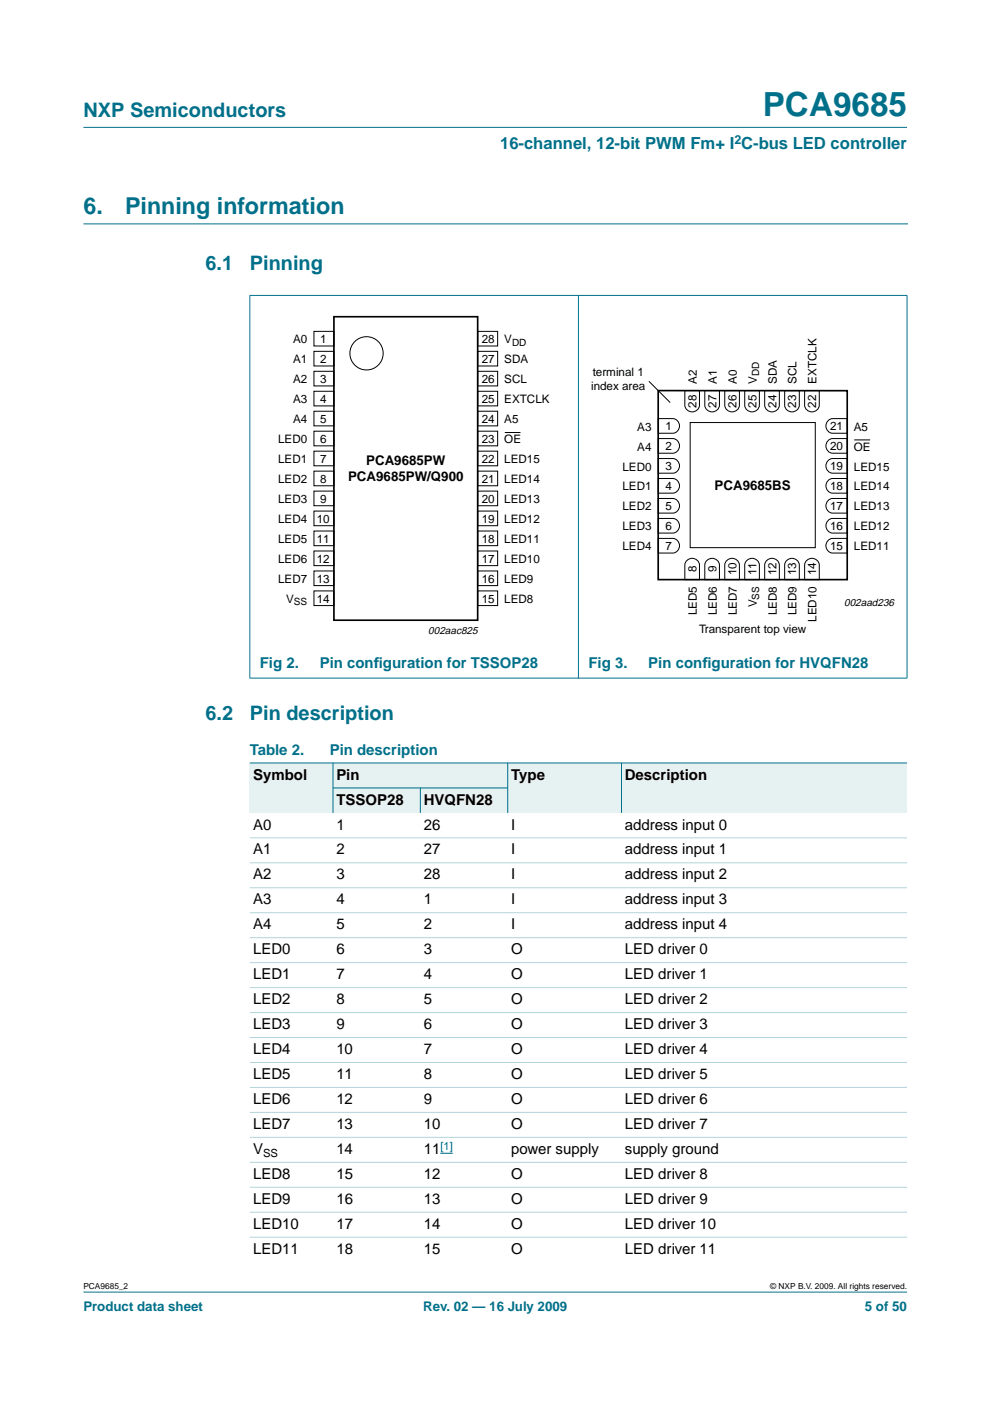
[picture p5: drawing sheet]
<svg xmlns="http://www.w3.org/2000/svg" width="210mm" height="297mm" viewBox="0 0 210 297" stroke-linecap="round" stroke-linejoin="round" font-family="sans-serif">
<g fill="#00708a" stroke="#00708a" stroke-width=".21">
<path d="M17.7 273.9h174.6z"/>
<path d="M17.7 27h174.6z"/>
<path d="M53 62.7v81z"/>
<path d="M122.6 62.6v81.2z"/>
<path d="M192.3 62.7v81z"/>
<path d="M52.9 62.6h139.5z"/>
<path d="M52.9 143.8h139.5z"/>
</g>
<path d="M17.7 47.5h174.7" fill="none" stroke="#00708a" stroke-width=".21"/>
<g fill="none" stroke="#000" stroke-width=".21">
<path d="M66.6 70.3h4.2v3.1h-4.2zM66.6 74.5h4.2v3.1h-4.2zM66.6 78.7h4.2v3.1h-4.2zM101.3 78.7h4.2v3.1h-4.2zM101.3 70.3h4.2v3.1h-4.2zM101.3 74.5h4.2v3.1h-4.2zM66.6 83h4.2v3.1h-4.2zM66.6 87.2h4.2v3.1h-4.2zM66.6 91.4h4.2v3.1h-4.2zM66.6 95.7h4.2v3.1h-4.2zM66.6 99.9h4.2v3.1h-4.2zM101.3 95.7h4.2v3.1h-4.2z"/>
<path d="M101.3 99.9h4.2v3.1h-4.2zM101.3 87.2h4.2v3.1h-4.2zM101.3 91.4h4.2v3.1h-4.2zM101.3 83h4.2v3.1h-4.2zM107 91.7h3.4M137.6 80.8l4.5 4.6M139.6 97.2h3.1a1.56 1.56 0 0 1 1.4 1.6 1.56 1.56 0 0 1-1.4 1.5h-3.1zM139.6 93h3.1a1.56 1.56 0 0 1 1.4 1.5 1.56 1.56 0 0 1-1.4 1.6h-3.1zM139.6 88.8h3.1a1.56 1.56 0 0 1 1.4 1.5 1.56 1.56 0 0 1-1.4 1.6h-3.1zM145.2 82.8h3.1v3.1a1.56 1.56 0 0 1-1.5 1.4 1.56 1.56 0 0 1-1.6-1.4zM146.3 89.6h26.6v26.5h-26.6zM149.4 82.8h3.1v3.1a1.56 1.56 0 0 1-1.5 1.4 1.56 1.56 0 0 1-1.6-1.4z"/>
<path d="M153.7 82.8h3.1v3.1a1.56 1.56 0 0 1-1.6 1.4 1.56 1.56 0 0 1-1.5-1.4zM157.9 82.8h3.1v3.1a1.56 1.56 0 0 1-1.5 1.4 1.56 1.56 0 0 1-1.6-1.4zM162.1 82.8h3.1v3.1a1.56 1.56 0 0 1-1.5 1.4 1.56 1.56 0 0 1-1.6-1.4zM166.4 82.8h3.1v3.1a1.56 1.56 0 0 1-1.6 1.4 1.56 1.56 0 0 1-1.5-1.4zM170.6 82.8h3.1v3.1a1.56 1.56 0 0 1-1.5 1.4 1.56 1.56 0 0 1-1.6-1.4zM175.7 97.5l.8-.3h3.1v3.1h-3.1a1.57 1.57 0 0 1-1.3-1.1 1.57 1.57 0 0 1 .5-1.7zM175.7 93.3l.8-.3h3.1v3.1h-3.1a1.57 1.57 0 0 1-1.3-1.1 1.57 1.57 0 0 1 .5-1.7zM175.7 89.1l.8-.3h3.1v3.1h-3.1a1.57 1.57 0 0 1-1.3-1.2 1.57 1.57 0 0 1 .5-1.6zM181.1 93.3h3.4M66.6 104.1h4.2v3.1h-4.2zM66.6 108.4h4.2v3.1h-4.2zM66.6 112.6h4.2v3.1h-4.2z"/>
<path d="M66.6 116.8h4.2v3.1h-4.2zM101.3 112.6h4.2v3.1h-4.2zM101.3 116.8h4.2v3.1h-4.2zM101.3 104.1h4.2v3.1h-4.2zM101.3 108.4h4.2v3.1h-4.2zM139.6 114.2h3.1a1.56 1.56 0 0 1 1.4 1.5 1.56 1.56 0 0 1-1.4 1.6h-3.1zM139.6 109.9h3.1a1.56 1.56 0 0 1 1.4 1.6 1.56 1.56 0 0 1-1.4 1.5h-3.1zM139.6 105.7h3.1a1.56 1.56 0 0 1 1.4 1.5 1.56 1.56 0 0 1-1.4 1.6h-3.1zM139.6 101.5h3.1a1.56 1.56 0 0 1 1.4 1.5 1.56 1.56 0 0 1-1.4 1.6h-3.1zM145.5 119a1.57 1.57 0 0 1 1.7-.6 1.57 1.57 0 0 1 1.1 1.4v3.1h-3.1v-3.1zM149.8 119a1.57 1.57 0 0 1 1.6-.6 1.57 1.57 0 0 1 1.1 1.4v3.1h-3.1v-3.1zM154 119a1.57 1.57 0 0 1 1.7-.6 1.57 1.57 0 0 1 1.1 1.4v3.1h-3.1v-3.1z"/>
<path d="M158.2 119a1.57 1.57 0 0 1 1.7-.6 1.57 1.57 0 0 1 1.1 1.4v3.1h-3.1v-3.1zM162.5 119a1.57 1.57 0 0 1 1.6-.6 1.57 1.57 0 0 1 1.1 1.4v3.1h-3.1v-3.1zM166.7 119a1.57 1.57 0 0 1 1.7-.6 1.57 1.57 0 0 1 1.1 1.4v3.1h-3.1v-3.1zM170.9 119a1.57 1.57 0 0 1 1.7-.6 1.57 1.57 0 0 1 1.1 1.4v3.1h-3.1v-3.1zM175.7 114.5l.8-.3h3.1v3.1h-3.1a1.57 1.57 0 0 1-1.3-1.2 1.57 1.57 0 0 1 .5-1.6zM175.7 110.2l.8-.3h3.1v3.1h-3.1a1.57 1.57 0 0 1-1.3-1.1 1.57 1.57 0 0 1 .5-1.7zM175.7 106l.8-.3h3.1v3.1h-3.1a1.57 1.57 0 0 1-1.3-1.1 1.57 1.57 0 0 1 .5-1.7zM175.7 101.8l.8-.3h3.1v3.1h-3.1a1.57 1.57 0 0 1-1.3-1.2 1.57 1.57 0 0 1 .5-1.6zM66.6 121.1h4.2v3.1h-4.2zM66.6 125.3h4.2v3.1h-4.2zM101.3 121.1h4.2v3.1h-4.2zM101.3 125.3h4.2v3.1h-4.2z"/>
<circle cx="77.7" cy="74.9" r="3.5"/>
</g>
<path d="M70.8 67.2h30.5v64.3h-30.5zM139.6 82.8h40v40.1h-40z" fill="none" stroke="#000" stroke-width=".35"/>
<g fill="#e6f2f2">
<path d="M53 161.8h17.6v10.5h-17.6z" fill-rule="evenodd"/>
<path d="M70.6 161.8h37v5.3h-37z" fill-rule="evenodd"/>
<path d="M107.6 161.8h24.2v10.5h-24.2z" fill-rule="evenodd"/>
<path d="M131.8 161.8h60.5v10.5h-60.5z" fill-rule="evenodd"/>
<path d="M70.6 167.1h18.5v5.2h-18.5z" fill-rule="evenodd"/>
<path d="M89.1 167.1h18.5v5.2h-18.5z" fill-rule="evenodd"/>
</g>
<path d="M93.4 244.5h2.6" fill="none" stroke="#00f" stroke-width=".21"/>
<g fill="#00708a" stroke="#00708a" stroke-width=".21">
<path d="M70.6 161.7v10.6z"/>
<path d="M89.1 167v5.3z"/>
<path d="M107.6 161.7v10.6z"/>
<path d="M131.8 161.7v10.6z"/>
<path d="M53 161.8h139.3z"/>
<path d="M70.6 167.1h37.1z"/>
</g>
<g fill="#b3d4db" stroke="#b3d4db" stroke-width=".21">
<path d="M53 177.6h139.3z"/>
<path d="M53 182.9h139.3z"/>
<path d="M53 188.2h139.3z"/>
<path d="M53 193.5h139.3z"/>
<path d="M53 198.8h139.3z"/>
<path d="M53 204.1h139.3z"/>
<path d="M53 209.4h139.3z"/>
<path d="M53 214.7h139.3z"/>
<path d="M53 220h139.3z"/>
<path d="M53 225.3h139.3z"/>
<path d="M53 230.6h139.3z"/>
<path d="M53 235.8h139.3z"/>
<path d="M53 241.1h139.3z"/>
<path d="M53 246.4h139.3z"/>
<path d="M53 251.7h139.3z"/>
<path d="M53 257h139.3z"/>
<path d="M53 262.3h139.3z"/>
</g>
<text font-size="7.1" fill="#00708a" x="161.7" y="24.7">PCA9685</text>
<g font-size="4.9" fill="#00708a">
<text x="17.7" y="45.5">6.</text>
<text x="26.5" y="45.5">Pinning information</text>
</g>
<g font-size="4.2" fill="#00708a">
<text x="17.7" y="24.9">NXP Semiconductors</text>
<text x="43.6" y="57.3">6.1</text>
<text x="53" y="57.3">Pinning</text>
<text x="43.6" y="152.6">6.2</text>
<text x="53" y="152.6">Pin description</text>
</g>
<text font-size="3.5" fill="#00708a" x="106" y="31.6">16-channel, 12-bit PWM Fm+ I C-bus LED controller</text>
<g font-size="3.2" fill="#00708a">
<text x="55.1" y="141.7">Fig 2.</text>
<text x="67.8" y="141.7">Pin conf</text>
<text x="79.3" y="141.7">iguration for TSSOP28</text>
<text x="124.8" y="141.7">Fig 3.</text>
<text x="137.5" y="141.7">Pin conf</text>
<text x="148.9" y="141.7">iguration for HVQFN28</text>
<text x="53" y="160">Table 2.</text>
<text x="69.9" y="160">Pin description</text>
</g>
<g font-size="3.2">
<text x="53.7" y="165.3">Symbol</text>
<text x="71.3" y="165.3">Pin</text>
<text x="108.4" y="165.3">Type</text>
<text x="132.5" y="165.3">Description</text>
<text x="71.3" y="170.6">TSSOP28</text>
<text x="89.8" y="170.6">HVQFN28</text>
<text x="53.7" y="175.9">A0</text>
<text x="71.3" y="175.9">1</text>
<text x="89.8" y="175.9">26</text>
<text x="108.4" y="175.9">I</text>
<text x="132.5" y="175.9">address input 0</text>
<text x="53.7" y="181.2">A1</text>
<text x="71.3" y="181.2">2</text>
<text x="89.8" y="181.2">27</text>
<text x="108.4" y="181.2">I</text>
<text x="132.5" y="181.2">address input 1</text>
<text x="53.7" y="186.5">A2</text>
<text x="53.7" y="191.8">A3</text>
<text x="71.3" y="186.5">3</text>
<text x="71.3" y="191.8">4</text>
<text x="89.8" y="186.5">28</text>
<text x="89.8" y="191.8">1</text>
<text x="108.4" y="186.5">I</text>
<text x="108.4" y="191.8">I</text>
<text x="132.5" y="186.5">address input 2</text>
<text x="132.5" y="191.8">address input 3</text>
<text x="53.7" y="197">A4</text>
<text x="71.3" y="197">5</text>
<text x="89.8" y="197">2</text>
<text x="108.4" y="197">I</text>
<text x="132.5" y="197">address input 4</text>
<text x="53.7" y="202.3">LED0</text>
<text x="71.3" y="202.3">6</text>
<text x="89.8" y="202.3">3</text>
<text x="108.4" y="202.3">O</text>
<text x="132.5" y="202.3">LED driver 0</text>
<text x="53.7" y="207.6">LED1</text>
<text x="71.3" y="207.6">7</text>
<text x="89.8" y="207.6">4</text>
<text x="108.4" y="207.6">O</text>
<text x="132.5" y="207.6">LED driver 1</text>
<text x="53.7" y="212.9">LED2</text>
<text x="71.3" y="212.9">8</text>
<text x="89.8" y="212.9">5</text>
<text x="108.4" y="212.9">O</text>
<text x="132.5" y="212.9">LED driver 2</text>
<text x="53.7" y="218.2">LED3</text>
<text x="71.3" y="218.2">9</text>
<text x="89.8" y="218.2">6</text>
<text x="108.4" y="218.2">O</text>
<text x="132.5" y="218.2">LED driver 3</text>
<text x="53.7" y="223.5">LED4</text>
<text x="71.3" y="223.5">10</text>
<text x="89.8" y="223.5">7</text>
<text x="108.4" y="223.5">O</text>
<text x="132.5" y="223.5">LED driver 4</text>
<text x="53.7" y="228.8">LED5</text>
<text x="71.3" y="228.8">11</text>
<text x="89.8" y="228.8">8</text>
<text x="108.4" y="228.8">O</text>
<text x="132.5" y="228.8">LED driver 5</text>
<text x="53.7" y="234.1">LED6</text>
<text x="53.7" y="239.4">LED7</text>
<text x="71.3" y="234.1">12</text>
<text x="71.3" y="239.4">13</text>
<text x="89.8" y="234.1">9</text>
<text x="89.8" y="239.4">10</text>
<text x="108.4" y="234.1">O</text>
<text x="108.4" y="239.4">O</text>
<text x="132.5" y="234.1">LED driver 6</text>
<text x="132.5" y="239.4">LED driver 7</text>
<text x="53.7" y="244.7">V</text>
<text x="71.3" y="244.7">14</text>
<text x="89.8" y="244.7">11</text>
<text x="108.4" y="244.7">power supply</text>
<text x="132.5" y="244.7">supply ground</text>
<text x="53.7" y="250">LED8</text>
<text x="71.3" y="250">15</text>
<text x="89.8" y="250">12</text>
<text x="108.4" y="250">O</text>
<text x="132.5" y="250">LED driver 8</text>
<text x="53.7" y="255.3">LED9</text>
<text x="71.3" y="255.3">16</text>
<text x="89.8" y="255.3">13</text>
<text x="108.4" y="255.3">O</text>
<text x="132.5" y="255.3">LED driver 9</text>
<text x="53.7" y="260.5">LED10</text>
<text x="71.3" y="260.5">17</text>
<text x="89.8" y="260.5">14</text>
<text x="108.4" y="260.5">O</text>
<text x="132.5" y="260.5">LED driver 10</text>
<text x="53.7" y="265.8">LED11</text>
<text x="71.3" y="265.8">18</text>
<text x="89.8" y="265.8">15</text>
<text x="108.4" y="265.8">O</text>
<text x="132.5" y="265.8">LED driver 11</text>
</g>
<g font-size="2.8">
<text x="77.6" y="98.7">PCA9685PW</text>
<text x="73.8" y="102">PCA9685PW/Q900</text>
<text x="151.5" y="104">PCA9685BS</text>
</g>
<g font-size="2.8" fill="#00708a">
<text x="17.7" y="278">Product data sheet</text>
<text x="89.7" y="278">Rev. 02 — 16 July 2009</text>
<text x="183.4" y="278">5 of 50</text>
</g>
<text font-size="2.6" fill="#00708a" x="155.7" y="30.5">2</text>
<g font-size="2.5">
<text x="62.1" y="72.8">A0</text>
<text x="62.1" y="77">A1</text>
<text x="67.9" y="72.7">1</text>
<text x="67.9" y="77">2</text>
<text x="102.2" y="72.7">28</text>
<text x="102.2" y="77">27</text>
<text x="106.9" y="72.8">V</text>
<text x="106.9" y="77">SDA</text>
<text x="62.1" y="81.3">A2</text>
<text x="67.9" y="81.2">3</text>
<text x="102.2" y="81.2">26</text>
<text x="106.9" y="81.3">SCL</text>
<text x="125.3" y="82.7">index area</text>
<text x="125.7" y="79.7">terminal 1</text>
<text x="147.7" y="81.4" transform="rotate(-90 147.7 81.4)">A2</text>
<text x="152" y="81.4" transform="rotate(-90 152 81.4)">A1</text>
<text x="156.2" y="81.4" transform="rotate(-90 156.2 81.4)">A0</text>
<text x="160.4" y="81.4" transform="rotate(-90 160.4 81.4)">V</text>
<text x="164.7" y="81.4" transform="rotate(-90 164.7 81.4)">SDA</text>
<text x="168.9" y="81.4" transform="rotate(-90 168.9 81.4)">SCL</text>
<text x="173.1" y="81.4" transform="rotate(-90 173.1 81.4)">EXTCLK</text>
<text x="62.1" y="85.5">A3</text>
<text x="62.1" y="89.7">A4</text>
<text x="67.9" y="85.4">4</text>
<text x="67.9" y="89.7">5</text>
<text x="102.2" y="89.7">24</text>
<text x="102.2" y="85.4">25</text>
<text x="106.9" y="85.5">EXTCLK</text>
<text x="106.9" y="89.7">A5</text>
<text x="147.7" y="86.4" transform="rotate(-90 147.7 86.4)">28</text>
<text x="151.9" y="86.4" transform="rotate(-90 151.9 86.4)">27</text>
<text x="156.1" y="86.4" transform="rotate(-90 156.1 86.4)">26</text>
<text x="160.4" y="86.4" transform="rotate(-90 160.4 86.4)">25</text>
<text x="164.6" y="86.4" transform="rotate(-90 164.6 86.4)">24</text>
<text x="168.8" y="86.4" transform="rotate(-90 168.8 86.4)">23</text>
<text x="173.1" y="86.4" transform="rotate(-90 173.1 86.4)">22</text>
<text x="59" y="94">LED0</text>
<text x="67.9" y="93.9">6</text>
<text x="102.2" y="93.9">23</text>
<text x="106.9" y="94">OE</text>
<text x="135.1" y="95.5">A4</text>
<text x="135.1" y="91.3">A3</text>
<text x="141.1" y="95.5">2</text>
<text x="141.1" y="91.2">1</text>
<text x="176" y="95.5">20</text>
<text x="176" y="91.2">21</text>
<text x="181" y="95.5">OE</text>
<text x="181" y="91.3">A5</text>
<text x="59" y="98.2">LED1</text>
<text x="67.9" y="98.1">7</text>
<text x="102.2" y="98.1">22</text>
<text x="106.9" y="98.2">LED15</text>
<text x="132" y="99.8">LED0</text>
<text x="141.1" y="99.7">3</text>
<text x="176" y="99.7">19</text>
<text x="181" y="99.8">LED15</text>
<text x="59" y="102.4">LED2</text>
<text x="59" y="106.7">LED3</text>
<text x="67.9" y="102.4">8</text>
<text x="67.9" y="106.6">9</text>
<text x="102.2" y="106.6">20</text>
<text x="102.2" y="102.4">21</text>
<text x="106.9" y="102.4">LED14</text>
<text x="106.9" y="106.7">LED13</text>
<text x="132" y="104">LED1</text>
<text x="141.1" y="103.9">4</text>
<text x="176" y="103.9">18</text>
<text x="181" y="104">LED14</text>
<text x="59" y="110.9">LED4</text>
<text x="67.2" y="110.8">10</text>
<text x="102.2" y="110.8">19</text>
<text x="106.9" y="110.9">LED12</text>
<text x="132" y="112.5">LED3</text>
<text x="132" y="108.2">LED2</text>
<text x="141.1" y="112.4">6</text>
<text x="141.1" y="108.2">5</text>
<text x="176" y="112.4">16</text>
<text x="176" y="108.2">17</text>
<text x="181" y="108.2">LED13</text>
<text x="181" y="112.5">LED12</text>
<text x="59" y="115.1">LED5</text>
<text x="59" y="119.4">LED6</text>
<text x="67.2" y="115.1">11</text>
<text x="67.2" y="119.3">12</text>
<text x="102.2" y="115.1">18</text>
<text x="102.2" y="119.3">17</text>
<text x="106.9" y="115.1">LED11</text>
<text x="106.9" y="119.4">LED10</text>
<text x="132" y="116.7">LED4</text>
<text x="141.1" y="116.6">7</text>
<text x="176" y="116.6">15</text>
<text x="181" y="116.7">LED11</text>
<text x="59" y="123.6">LED7</text>
<text x="67.2" y="123.5">13</text>
<text x="102.2" y="123.5">16</text>
<text x="106.9" y="123.6">LED9</text>
<text x="147.7" y="121.3" transform="rotate(-90 147.7 121.3)">8</text>
<text x="151.9" y="121.3" transform="rotate(-90 151.9 121.3)">9</text>
<text x="156.1" y="122" transform="rotate(-90 156.1 122)">10</text>
<text x="160.4" y="122" transform="rotate(-90 160.4 122)">11</text>
<text x="164.6" y="122" transform="rotate(-90 164.6 122)">12</text>
<text x="168.8" y="122" transform="rotate(-90 168.8 122)">13</text>
<text x="173.1" y="122" transform="rotate(-90 173.1 122)">14</text>
<text x="60.7" y="127.8">V</text>
<text x="67.2" y="127.8">14</text>
<text x="102.2" y="127.8">15</text>
<text x="106.9" y="127.8">LED8</text>
<text x="147.7" y="130.5" transform="rotate(-90 147.7 130.5)">LED5</text>
<text x="152" y="130.5" transform="rotate(-90 152 130.5)">LED6</text>
<text x="156.2" y="130.5" transform="rotate(-90 156.2 130.5)">LED7</text>
<text x="160.4" y="128.8" transform="rotate(-90 160.4 128.8)">V</text>
<text x="164.7" y="130.5" transform="rotate(-90 164.7 130.5)">LED8</text>
<text x="168.9" y="130.5" transform="rotate(-90 168.9 130.5)">LED9</text>
<text x="173.1" y="131.9" transform="rotate(-90 173.1 131.9)">LED10</text>
<text x="148.2" y="134.2">Transparent top view</text>
</g>
<text font-size="2.4" x="55.8" y="245.2">SS</text>
<text font-size="2.4" fill="#00f" x="93.4" y="243.7">[1]</text>
<g font-size="2.2">
<text x="179" y="128.5">002aad236</text>
<text x="90.8" y="134.3">002aac825</text>
</g>
<g font-size="2.1">
<text x="108.6" y="73.3">DD</text>
<text x="160.9" y="79.8" transform="rotate(-90 160.9 79.8)">DD</text>
<text x="62.3" y="128.3">SS</text>
<text x="160.9" y="127.1" transform="rotate(-90 160.9 127.1)">SS</text>
</g>
<g font-size="1.8">
<text x="17.7" y="273.4">PCA9685_2</text>
<text x="163.3" y="273.4">© NXP B.V. 2009. All rights reserved.</text>
</g>
</svg>
